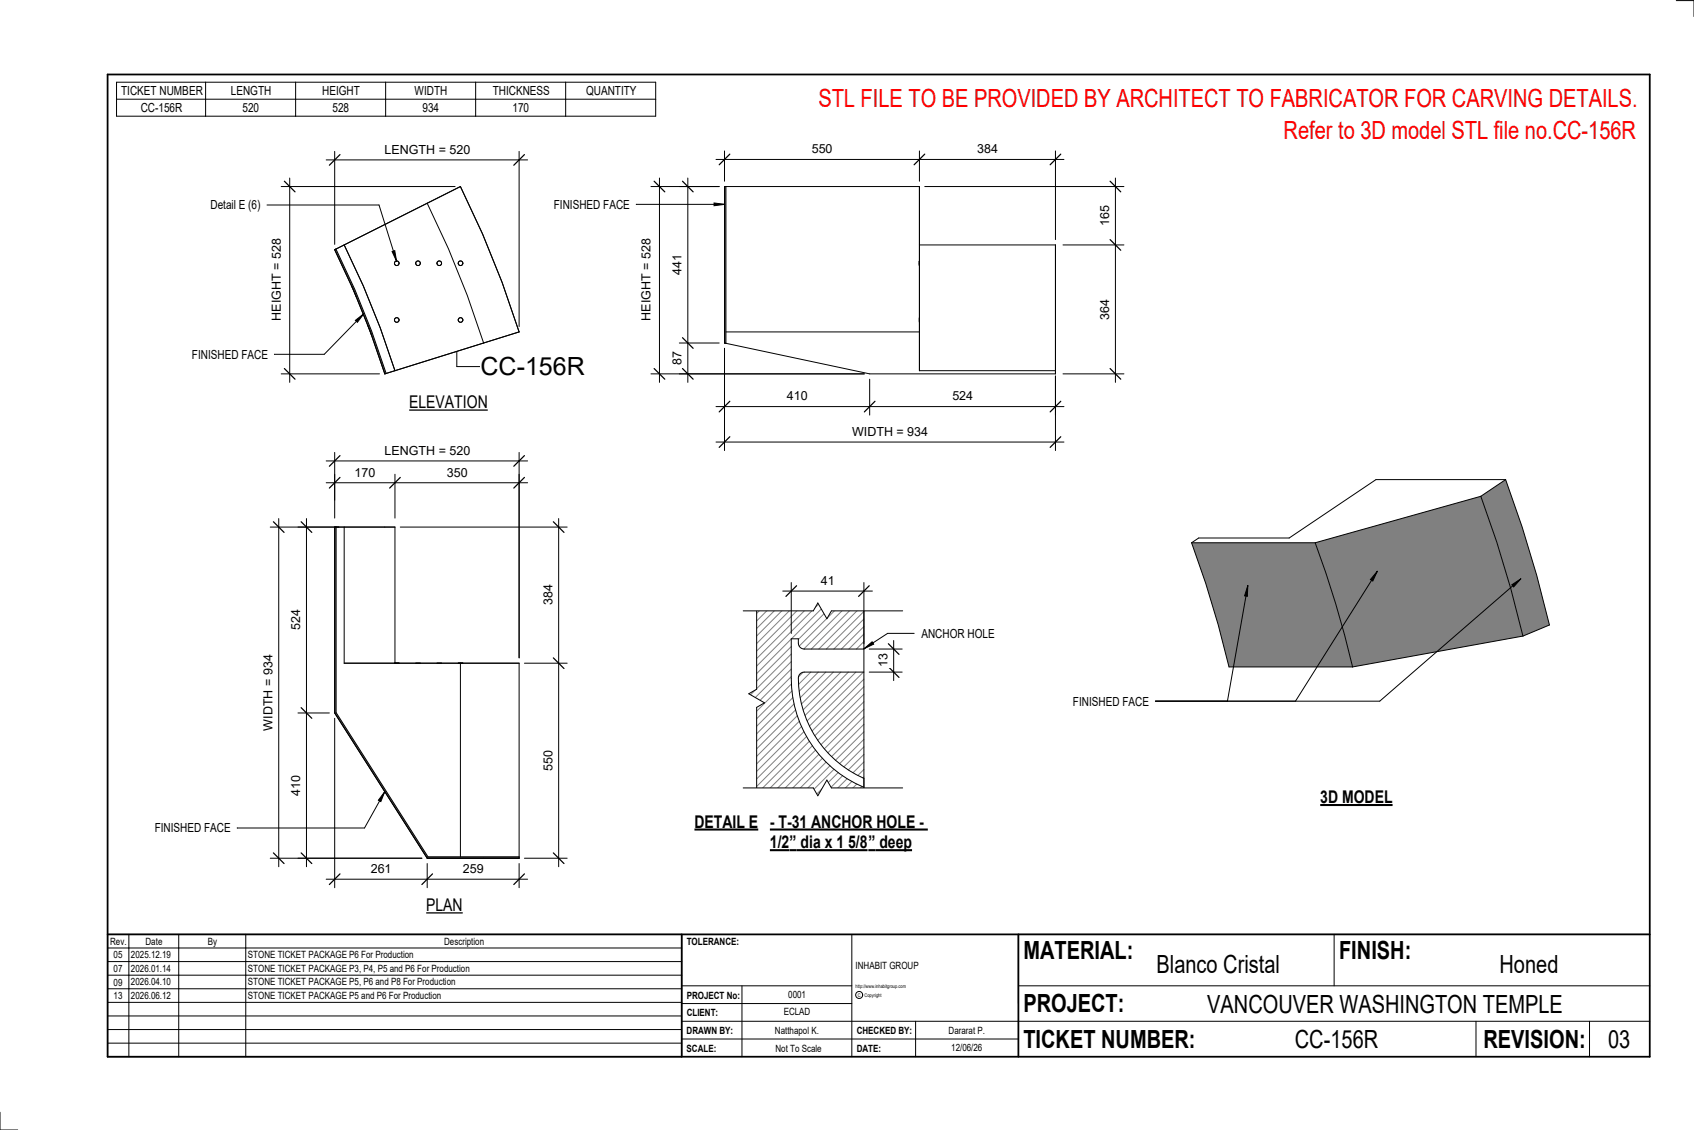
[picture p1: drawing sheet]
<svg xmlns="http://www.w3.org/2000/svg" width="914mm" height="610mm" viewBox="0 0 914 610" stroke-linecap="round" stroke-linejoin="round" font-family="sans-serif">
<path d="M391 101h1v84h-1z" fill="#7c7c7c"/>
<g fill="none" stroke="#000" stroke-width=".54">
<path d="M391 110v75M391 101v78M391 101v84M391 101h105M392 101v84h-1M496 101v78M496 101v42M496 132h74M570 132v68M570 132v70M496 143v30M496 141v1z"/>
<path d="M496 142v1zM392 179h104M496 174v26M496 171v2zM496 173v1zM496 179v21M391 185l78 17h101M496 200h74M570 200v2"/>
</g>
<path d="M181 135v-1l11 22 9 23 7 22v1l-8-23-9-22z" fill="#7c7c7c"/>
<g fill="none" stroke="#000" stroke-width=".54">
<path d="M181 135l50-25 11 24 10 25 9 26-53 17M181 135l68-34 11 25 11 26 9 27-72 23M181 135l10 22 9 22 8 23M181 135v-1l11 22 9 23 7 22v1M186 132l10 22 9 23 8 23M190 154l2 6M198 175l3 6"/>
<circle cx="214" cy="142" r="1.2"/>
<circle cx="226" cy="142" r="1.2"/>
<circle cx="237" cy="142" r="1.2"/>
<circle cx="249" cy="142" r="1.2"/>
<circle cx="214" cy="173" r="1.2"/>
<circle cx="249" cy="173" r="1.2"/>
</g>
<path d="M181 284v100l50 78h49v1h-49l-50-78z" fill="#7c7c7c"/>
<g fill="none" stroke="#000" stroke-width=".54">
<path d="M181 284h32M181 284v101M181 284h5M181 284v100l50 78h49M186 284h27M186 284v74M213 284v74M186 358h27M186 358h94M213 358h2M224 358h3M236 358h2"/>
<path d="M247 358h3M280 358h-31v104M280 358v105M181 385l50 78M231 463h30M231 463h49M249 463h31"/>
</g>
<g fill="#808080">
<path d="M710 293l89-25 9 24 7 25 7 26-92 17a557 557 0 0 0-20-67z"/>
<path d="M799 268l14-9 9 25 8 26 6 27-14 6-7-26-7-25z"/>
<path d="M643 293h67a554 554 0 0 1 20 67h-67a556 556 0 0 0-20-67z"/>
</g>
<path d="M813 259l9 25 8 26 6 27-14 6M813 259l-14 9M813 259h-70l-47 31h-49l-4 3M799 268l-89 25M799 268l9 24 7 25 7 26M643 293l8 22 7 22 5 23h67M643 293h67M710 293a554 554 0 0 1 20 67M822 343l-92 17" fill="none" stroke="#000" stroke-width=".54"/>
<path d="M404 324v106h62v-5a64 64 0 0 1-39-59v-21h4v4l2 1h33v-26zM432 364h-1a58 58 0 0 0 35 56v-57h-32z" fill="#fff"/>
<g fill="none" stroke="#808080" stroke-width=".54">
<path d="M407 324l-3 3M411 324l-7 7M415 324l-11 11M419 324l-15 15M423 324l-19 19M427 324l-23 23M431 324l-27 27M435 324l-31 32M439 324l-35 36M443 324l-39 40M447 324l-43 44M451 324l-20 21"/>
<path d="M456 324l-25 25M460 324l-26 26M464 324l-26 26M466 326l-24 24M466 330l-20 20M466 334l-16 16M466 338l-12 12M427 349l-23 23M427 353l-23 23M427 357l-23 23M466 342l-8 8M466 346l-4 4"/>
<path d="M427 361l-23 23M427 365l-23 23M427 369l-23 23M428 373l-24 23M428 376l-24 24M429 380l-25 24M434 363l-3 2M438 363l-7 6M442 363l-11 10M446 363l-14 13M450 363l-17 17M454 363l-20 20"/>
<path d="M458 363l-23 23M462 363l-26 26M466 363l-29 29M466 366l-28 28M466 370l-26 27M466 374l-25 25M466 379l-23 23M429 383l-25 25M430 386l-26 26M431 389l-27 27M433 392l-29 28M434 395l-30 29"/>
<path d="M435 397l-31 32M437 400l-30 30M466 383l-21 21M466 387l-19 19M466 391l-17 17M466 395l-15 15M466 399l-13 13M439 402l-28 28M440 405l-25 25M442 407l-23 23M444 409l-21 21M446 411l-19 19"/>
<path d="M448 413l-17 17M450 415l-14 15M452 417l-12 13M455 418l-11 12M466 403l-10 11M466 407l-8 8M466 411l-6 6M466 415l-3 3M466 419v1M457 420l-9 10M460 422l-8 8M462 423l-6 7"/>
<path d="M465 424l-5 6M466 427l-2 3"/>
</g>
<path d="M371 96v110M367 101h21M367 185h21M367 202h100M404 324h62v106h-62zM466 350h-33l-2-1v-4h-4a122 122 0 0 0 2 36 63 63 0 0 0 37 44M466 363h-32h-1l-2 1a58 58 0 0 0 35 56" fill="none" stroke="#000" stroke-width=".54"/>
<path d="M368 98l6 6M368 182l6 6M368 199l6 6" fill="none" stroke="#000" stroke-width=".67"/>
<g fill="#fff">
<path d="M362 190h7v7h-7z"/>
<path d="M362 137h7v11h-7z"/>
</g>
<path d="M602 96v110M499 101h108M574 132h33M574 202h33" fill="none" stroke="#000" stroke-width=".54"/>
<path d="M599 98l6 6M599 129l6 6M599 199l6 6" fill="none" stroke="#000" stroke-width=".67"/>
<g fill="#fff">
<path d="M593 161h7v11h-7z"/>
<path d="M593 111h7v11h-7z"/>
</g>
<path d="M356 96v110M351 101h37M351 202h116" fill="none" stroke="#000" stroke-width=".54"/>
<path d="M353 98l6 6M353 199l6 6" fill="none" stroke="#000" stroke-width=".67"/>
<path d="M345 129h8v44h-8z" fill="#fff"/>
<path d="M391 188v36M386 219h188M469 205v19M570 203v21" fill="none" stroke="#000" stroke-width=".54"/>
<path d="M394 216l-6 6M472 216l-5 6M573 216l-6 6" fill="none" stroke="#000" stroke-width=".67"/>
<g fill="#fff">
<path d="M514 210h11v8h-11z"/>
<path d="M425 210h11v8h-11z"/>
</g>
<path d="M391 188v55M570 203v40M386 238h188" fill="none" stroke="#000" stroke-width=".54"/>
<path d="M394 236l-6 5M573 236l-6 5" fill="none" stroke="#000" stroke-width=".67"/>
<path d="M460 229h41v8h-41z" fill="#fff"/>
<path d="M386 86h188M391 81v17M496 81v17M570 81v48" fill="none" stroke="#000" stroke-width=".54"/>
<path d="M394 83l-6 6M499 83l-6 6M573 83l-6 6" fill="none" stroke="#000" stroke-width=".67"/>
<g fill="#fff">
<path d="M527 77h12v7h-12z"/>
<path d="M438 77h11v7h-11z"/>
</g>
<path d="M247 190v8h12" fill="none" stroke="#000" stroke-width=".54"/>
<path d="M259 190h57v15h-57z" fill="#fff"/>
<path d="M176 86h109M181 82v50M280 82v94" fill="none" stroke="#000" stroke-width=".54"/>
<path d="M184 83l-6 6M283 83l-6 6" fill="none" stroke="#000" stroke-width=".67"/>
<path d="M208 77h45v7h-45z" fill="#fff"/>
<path d="M156 96v110M152 101h94M152 202h53" fill="none" stroke="#000" stroke-width=".54"/>
<path d="M154 98l5 6M154 199l5 6" fill="none" stroke="#000" stroke-width=".67"/>
<path d="M146 129h7v44h-7z" fill="#fff"/>
<path d="M212 136l1-1 1 6z" fill="#000"/>
<path d="M144 111h61l9 30M212 136l1-1 1 6z" fill="none" stroke="#000" stroke-width=".54"/>
<path d="M114 107h26v7h-26z" fill="#fff"/>
<path d="M181 256v24M213 256v24M280 256v99M176 260h109" fill="none" stroke="#000" stroke-width=".54"/>
<path d="M184 258l-6 5M216 258l-6 5M283 258l-6 5" fill="none" stroke="#000" stroke-width=".67"/>
<g fill="#fff">
<path d="M241 251h11v8h-11z"/>
<path d="M191 251h11v8h-11z"/>
</g>
<path d="M181 387v92M176 474h109M231 466v13M280 466v13" fill="none" stroke="#000" stroke-width=".54"/>
<path d="M184 471l-6 6M233 471l-5 6M283 471l-6 6" fill="none" stroke="#000" stroke-width=".67"/>
<g fill="#fff">
<path d="M250 465h11v7h-11z"/>
<path d="M200 465h11v7h-11z"/>
</g>
<path d="M176 249h109M181 244v26M280 244v111" fill="none" stroke="#000" stroke-width=".54"/>
<path d="M184 246l-6 6M283 246l-6 6" fill="none" stroke="#000" stroke-width=".67"/>
<path d="M208 239h45v8h-45z" fill="#fff"/>
<path d="M302 280v188M216 284h90M283 358h23M283 463h23" fill="none" stroke="#000" stroke-width=".54"/>
<path d="M299 281l5 6M299 355l5 6M299 460l5 6" fill="none" stroke="#000" stroke-width=".67"/>
<g fill="#fff">
<path d="M292 316h8v11h-8z"/>
<path d="M292 405h8v11h-8z"/>
</g>
<path d="M165 280v188M161 284h22M161 385h17M161 463h67" fill="none" stroke="#000" stroke-width=".54"/>
<path d="M163 281l5 6M163 382l5 5M163 460l5 6" fill="none" stroke="#000" stroke-width=".67"/>
<g fill="#fff">
<path d="M156 329h8v11h-8z"/>
<path d="M156 418h8v11h-8z"/>
</g>
<path d="M150 280v188M146 284h37M146 463h82" fill="none" stroke="#000" stroke-width=".54"/>
<path d="M148 281l5 6M148 460l5 6" fill="none" stroke="#000" stroke-width=".67"/>
<g fill="#fff">
<path d="M141 353h8v41h-8z"/>
<path d="M375 438h34v11h-34z"/>
</g>
<path d="M375 448h34" fill="none" stroke="#000" stroke-width="1.1" stroke-linecap="butt"/>
<g fill="#fff">
<path d="M416 438h85v11h-85z"/>
<path d="M416 449h10v11h-10z"/>
<path d="M426 449h4v11h-4z"/>
<path d="M430 449h39v11h-39z"/>
<path d="M469 449h4v11h-4z"/>
<path d="M473 449h20v11h-20z"/>
</g>
<path d="M416 448h85M416 459h52M469 459h23" fill="none" stroke="#000" stroke-width="1.1" stroke-linecap="butt"/>
<path d="M402 324h6v48l-4 2 9 5-5 3v48h-6z" fill="#fff"/>
<path d="M408 324v48l-4 2 9 5-5 3v48M466 350l5-4 1 1zM493 342h-14l-13 8" fill="none" stroke="#000" stroke-width=".54"/>
<path d="M466 350l5-4 1 1z" fill="#000"/>
<g fill="#fff">
<path d="M497 338h39v8h-39z"/>
<path d="M401 323h86v7h-38l-3 4-5-9-2 5h-38z"/>
</g>
<path d="M401 330h38l2-5 5 9 3-4h38" fill="none" stroke="#000" stroke-width=".54"/>
<path d="M401 425h38l2 4 5-8 3 4h38v7h-86z" fill="#fff"/>
<path d="M469 350h18M482 346v21M469 363h18M401 425h38l2 4 5-8 3 4h38" fill="none" stroke="#000" stroke-width=".54"/>
<path d="M480 360l5 5M480 347l5 6" fill="none" stroke="#000" stroke-width=".67"/>
<path d="M473 353h8v7h-8z" fill="#fff"/>
<path d="M423 319h48M427 314v28M466 314v33" fill="none" stroke="#000" stroke-width=".54"/>
<path d="M430 316l-6 6M469 316l-6 6" fill="none" stroke="#000" stroke-width=".67"/>
<path d="M443 309h7v8h-7z" fill="#fff"/>
<g fill="none" stroke="#000" stroke-width=".54">
<path d="M905 0h9v9M460 504v66M720 504v28M891 504h-341v37M368 532h92M401 532v38M550 532h341M368 551h523M368 541h92M494 551v19M797 551v19M858 551v19"/>
<path d="M368 561h182M0 600v10h10"/>
<circle cx="464" cy="537" r="1.9"/>
</g>
<path d="M58 40h833v530h-833zM58 504h833M368 504v66M550 504v66" fill="none" stroke="#000" stroke-width=".96"/>
<g fill="#fff">
<path d="M652 534h192v15h-192z"/>
<path d="M513 562h17v6h-17z"/>
<path d="M425 533h10v6h-10z"/>
<path d="M423 543h15v6h-15z"/>
<path d="M418 553h24v6h-24z"/>
<path d="M624 513h68v15h-68z"/>
<path d="M809 513h33v15h-33z"/>
<path d="M512 553h20v6h-20z"/>
<path d="M699 553h45v15h-45z"/>
<path d="M442 45h443v16h-443z"/>
<path d="M868 553h12v15h-12z"/>
<path d="M61 512h5v6h-5z"/>
<path d="M61 520h5v6h-5z"/>
<path d="M61 527h5v6h-5z"/>
<path d="M61 534h5v6h-5z"/>
<path d="M693 63h192v15h-192z"/>
<path d="M221 212h42v10h-42z"/>
</g>
<path d="M221 221h42" fill="none" stroke="#000" stroke-width=".69" stroke-linecap="butt"/>
<path d="M230 483h20v11h-20z" fill="#fff"/>
<path d="M230 492h20" fill="none" stroke="#000" stroke-width=".69" stroke-linecap="butt"/>
<path d="M713 424h39v12h-39z" fill="#fff"/>
<path d="M713 434h39" fill="none" stroke="#000" stroke-width="1.1" stroke-linecap="butt"/>
<g fill="none" stroke="#000" stroke-width=".54">
<path d="M63 44h291v19h-291zM63 54h291M111 44v19M160 44v19M208 44v19M257 44v19M305 44v19M192 173l4-4-3 5zM196 169l-21 22h-27M58 504h310v66h-310zM58 519h310M58 511h310"/>
<path d="M70 504v66M96 504v66M133 504v66M58 533h310M58 526h310M58 555h310M58 548h310M58 541h310M58 563h310"/>
</g>
<path d="M192 173l4-4-3 5z" fill="#000"/>
<path d="M104 187h40v8h-40z" fill="#fff"/>
<path d="M343 110h48M385 109l6 1-6 1z" fill="none" stroke="#000" stroke-width=".54"/>
<path d="M385 109l6 1-6 1z" fill="#000"/>
<path d="M299 107h41v7h-41z" fill="#fff"/>
<path d="M208 427l-2 5h-2zM208 427l-11 20h-69" fill="none" stroke="#000" stroke-width=".54"/>
<path d="M208 427l-2 5h-2z" fill="#000"/>
<path d="M84 443h40v8h-40z" fill="#fff"/>
<path d="M674 316l-1 6-1-1zM674 316l-11 62M743 308l-2 5h-1zM743 308l-44 70M816 315l5-3-4 5zM821 312l-76 66h-121" fill="none" stroke="#000" stroke-width=".54"/>
<path d="M674 316l-1 6-1-1zM743 308l-2 5h-1zM816 315l5-3-4 5z" fill="#000"/>
<path d="M579 375h41v7h-41z" fill="#fff"/>
<g font-size="13.5" fill="#f00">
<text x="442" y="58">STL FILE TO BE PROVIDED BY ARCHITECT TO FABRICATOR FOR CARVING DETAILS.</text>
<text x="693" y="75">Refer to 3D model STL file no.CC-156R</text>
</g>
<g font-size="13.5">
<text x="259" y="202">CC-156R</text>
<text x="552" y="517">MATERIAL:</text>
<text x="723" y="517">FINISH:</text>
<text x="624" y="525">Blanco Cristal</text>
<text x="809" y="525">Honed</text>
<text x="552" y="546">PROJECT:</text>
<text x="652" y="546">VANCOUVER WASHINGTON TEMPLE</text>
<text x="552" y="565">TICKET NUMBER:</text>
<text x="699" y="565">CC-156R</text>
<text x="801" y="565">REVISION:</text>
<text x="868" y="565">03</text>
</g>
<g font-size="9.4">
<text x="221" y="220">ELEVATION</text>
<text x="713" y="433">3D MODEL</text>
<text x="375" y="446">DETAIL E</text>
<text x="416" y="446">- T-31 ANCHOR HOLE -</text>
<text x="416" y="458">1/2</text>
<text x="426" y="458">”</text>
<text x="432" y="458">dia x 1 5/8</text>
<text x="469" y="458">”</text>
<text x="475" y="458">deep</text>
<text x="230" y="491">PLAN</text>
</g>
<g font-size="6.7">
<text x="65" y="51">TICKET NUMBER</text>
<text x="125" y="51">LENGTH</text>
<text x="174" y="51">HEIGHT</text>
<text x="224" y="51">WIDTH</text>
<text x="266" y="51">THICKNESS</text>
<text x="316" y="51">QUANTITY</text>
<text x="76" y="60">CC-156R</text>
<text x="131" y="60">520</text>
<text x="179" y="60">528</text>
<text x="228" y="60">934</text>
<text x="277" y="60">170</text>
<text x="208" y="83">LENGTH = 520</text>
<text x="438" y="83">550</text>
<text x="527" y="83">384</text>
<text x="114" y="113">Detail E (6)</text>
<text x="299" y="113">FINISHED FACE</text>
<text x="599" y="122" transform="rotate(-90 599 122)">165</text>
<text x="368" y="148" transform="rotate(-90 368 148)">441</text>
<text x="152" y="173" transform="rotate(-90 152 173)">HEIGHT = 528</text>
<text x="351" y="173" transform="rotate(-90 351 173)">HEIGHT = 528</text>
<text x="599" y="172" transform="rotate(-90 599 172)">364</text>
<text x="104" y="194">FINISHED FACE</text>
<text x="368" y="197" transform="rotate(-90 368 197)">87</text>
<text x="425" y="216">410</text>
<text x="514" y="216">524</text>
<text x="460" y="235">WIDTH = 934</text>
<text x="208" y="245">LENGTH = 520</text>
<text x="191" y="257">170</text>
<text x="241" y="257">350</text>
<text x="443" y="316">41</text>
<text x="298" y="327" transform="rotate(-90 298 327)">384</text>
<text x="162" y="340" transform="rotate(-90 162 340)">524</text>
<text x="497" y="344">ANCHOR HOLE</text>
<text x="479" y="360" transform="rotate(-90 479 360)">13</text>
<text x="579" y="381">FINISHED FACE</text>
<text x="147" y="394" transform="rotate(-90 147 394)">WIDTH = 934</text>
<text x="298" y="416" transform="rotate(-90 298 416)">550</text>
<text x="162" y="429" transform="rotate(-90 162 429)">410</text>
<text x="84" y="449">FINISHED FACE</text>
<text x="200" y="471">261</text>
<text x="250" y="471">259</text>
</g>
<g font-size="5.4">
<text x="59" y="510">Rev.</text>
<text x="79" y="510">Date</text>
<text x="112" y="510">By</text>
<text x="240" y="510">Description</text>
<text x="371" y="510">TOLERANCE:</text>
<text x="61" y="517">05</text>
<text x="71" y="517">2025.12.19</text>
<text x="134" y="517">STONE TICKET PACKAGE P6 For Production</text>
<text x="61" y="525">07</text>
<text x="71" y="524">2026.01.14</text>
<text x="134" y="524">STONE TICKET PACKAGE P3, P4, P5 and P6 For Production</text>
<text x="462" y="523">INHABIT GROUP</text>
<text x="61" y="532">09</text>
<text x="71" y="532">2026.04.10</text>
<text x="134" y="532">STONE TICKET PACKAGE P5, P6 and P8 For Production</text>
<text x="61" y="539">13</text>
<text x="71" y="539">2026.06.12</text>
<text x="134" y="539">STONE TICKET PACKAGE P5 and P6 For Production</text>
<text x="371" y="539">PROJECT No:</text>
<text x="425" y="538">0001</text>
<text x="371" y="548">CLIENT:</text>
<text x="423" y="548">ECLAD</text>
<text x="371" y="558">DRAWN BY:</text>
<text x="418" y="558">Natthapol K.</text>
<text x="462" y="558">CHECKED BY:</text>
<text x="512" y="558">Dararat P.</text>
<text x="371" y="567">SCALE:</text>
<text x="419" y="567">Not To Scale</text>
<text x="462" y="567">DATE:</text>
<text x="513" y="567">12/06/26</text>
</g>
<g font-size="2.7">
<text x="462" y="533">http://www.inhabitgroup.com</text>
<text x="463" y="538">C</text>
<text x="467" y="538">Copyright</text>
</g>
</svg>
